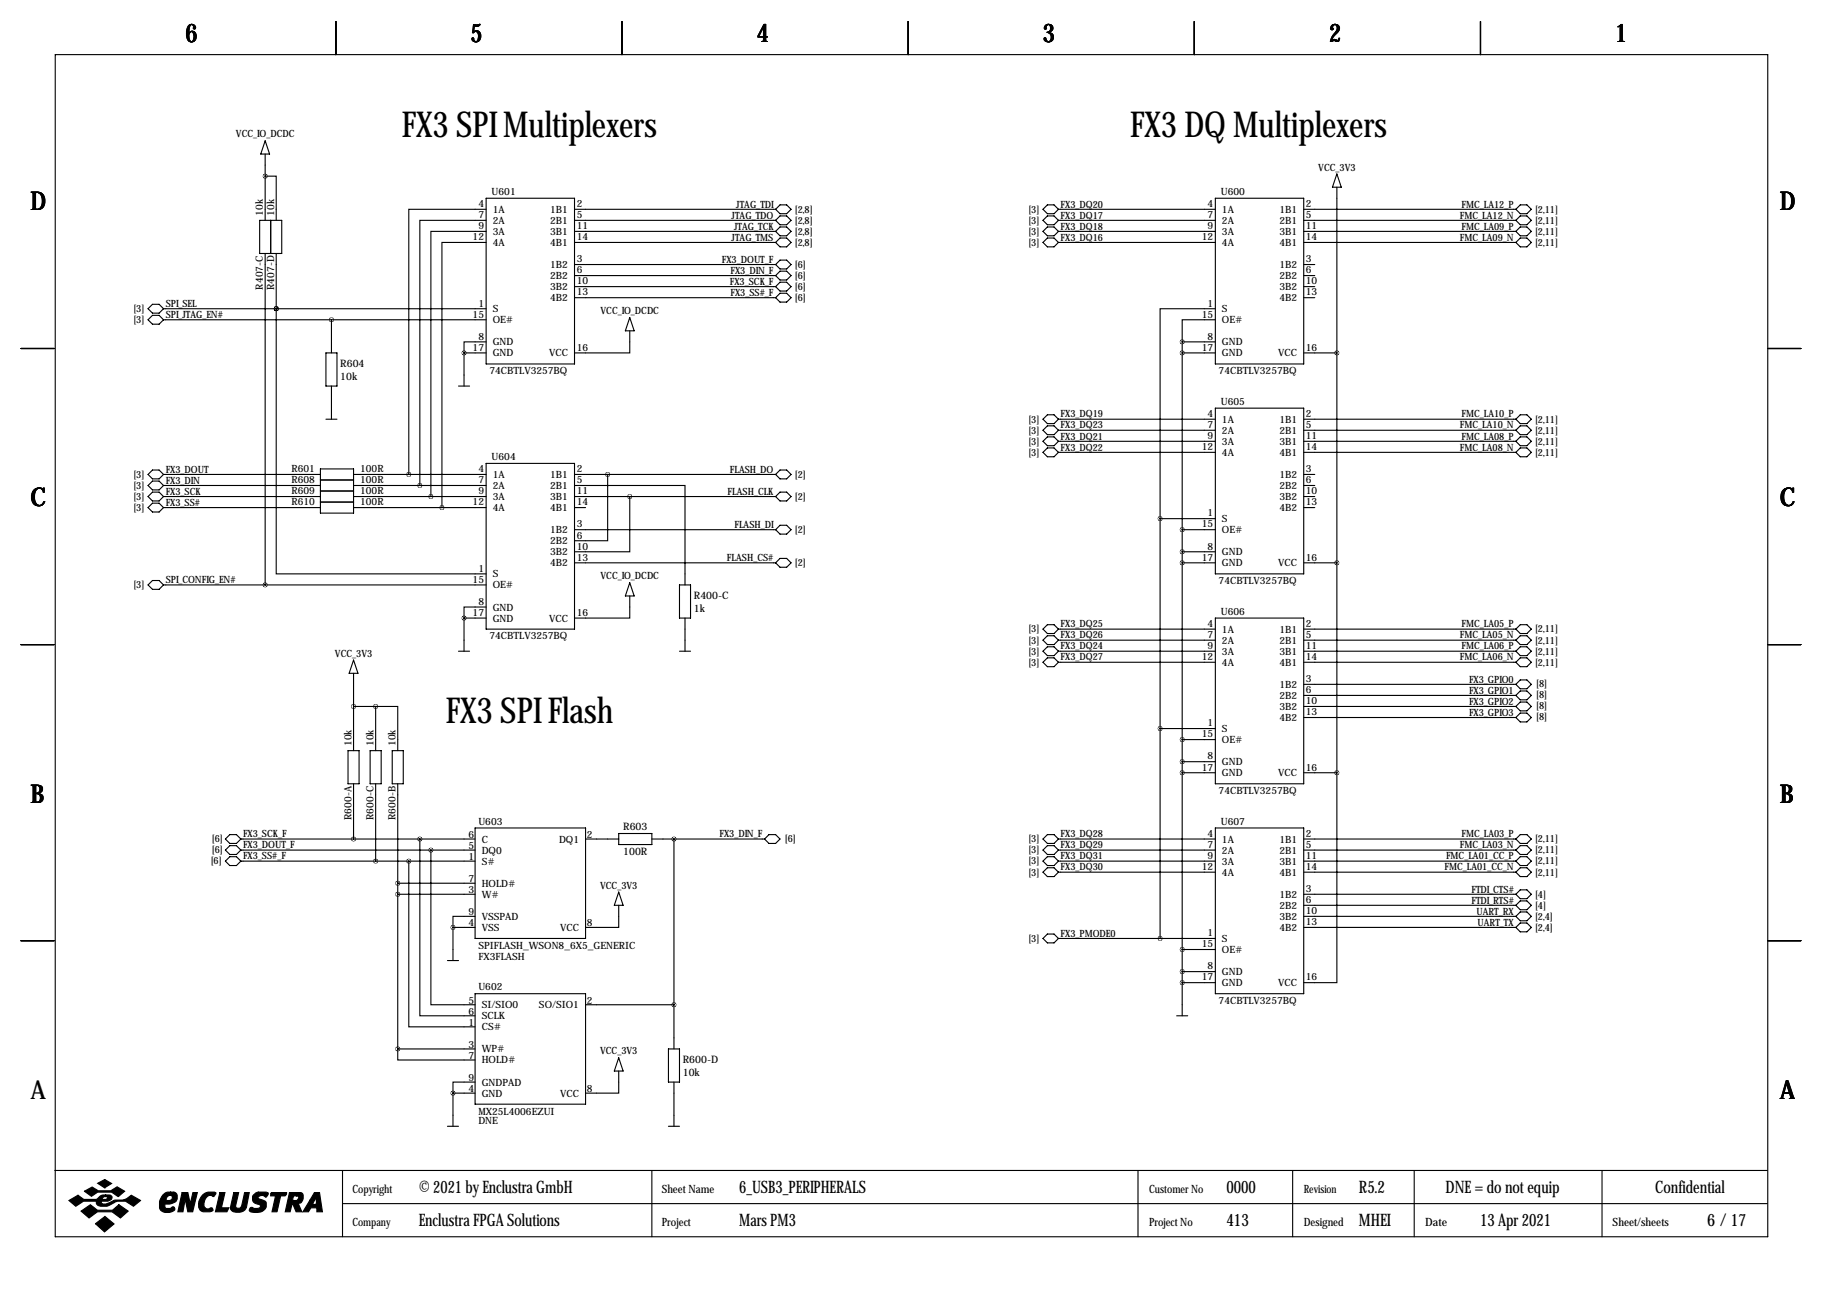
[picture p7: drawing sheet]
<svg xmlns="http://www.w3.org/2000/svg" width="419mm" height="297mm" viewBox="0 0 419 297" stroke-linecap="round" stroke-linejoin="round" font-family="sans-serif">
<g fill="none" stroke="#000" stroke-width=".25">
<path d="M12.7 12.6h393.7v271.7h-393.7zM77.2 4.9v7.7M143 4.9v7.7M208.8 4.9v7.7M274.6 4.9v7.7M340.4 4.9v7.7M61 35.4v15.3M61 32.4l1 3h-2.1zM307.3 40l1.1 3h-2.1zM59.7 50.7h5.1v7.6h-5.1zM61 40.5h2.5v10.2M61 58.3v76.2"/>
<path d="M62.2 50.7v7.6M63.5 58.3v12.7M111.8 55.7h-10.2v61M111.8 53.2h-12.7v61M111.8 50.7h-15.3v60.9M111.8 48.1h-17.8v61M111.8 45.6h20.3v38.1h-20.3zM132.1 48.1h46.2M132.1 50.7h46.2M132.1 53.2h46.2M132.1 55.7h46.2M179.3 47.1h1.5l1.1 1-1.1 1h-1.5l-1-1z"/>
<path d="M179.3 49.6h1.5l1.1 1.1-1.1 1h-1.5l-1-1zM179.3 52.2h1.5l1.1 1-1.1 1h-1.5l-1-1zM179.3 54.7h1.5l1.1 1-1.1 1.1h-1.5l-1-1.1zM179.3 59.8h1.5l1.1 1-1.1 1h-1.5l-1-1zM239.8 48.1l1-1h1.5l1 1-1 1h-1.5zM239.8 50.7l1-1.1h1.5l1 1.1-1 1h-1.5zM239.8 53.2l1-1h1.5l1 1-1 1h-1.5zM239.8 55.7l1-1h1.5l1 1-1 1.1h-1.5zM243.3 48.1h36.1M243.3 50.7h36.1M243.3 53.2h36.1M243.3 55.7h36.1"/>
<path d="M279.4 45.6h20.3v38.1h-20.3zM299.7 48.1h48.8M299.7 50.7h48.8M299.7 53.2h48.8M299.7 55.7h48.8M307.3 43v134.7M349.5 47.1h1.5l1 1-1 1h-1.5l-1-1zM349.5 49.6h1.5l1 1.1-1 1h-1.5l-1-1zM349.5 52.2h1.5l1 1-1 1h-1.5l-1-1zM349.5 54.7h1.5l1 1-1 1.1h-1.5l-1-1.1zM35.1 70h1.5l1 1-1 1h-1.5l-1.1-1zM35.1 72.5h1.5l1 1-1 1h-1.5l-1.1-1z"/>
<path d="M37.6 71h74.2M37.6 73.5h74.2M63.5 71v60.9h48.3M63.5 71h.1M76.2 73.5v7.6M111.8 78.6h-5.1v2.5M132.1 60.8h46.2M132.1 63.4h46.2M132.1 65.9h46.2M132.1 68.4h46.2M144.8 76.1v5h-12.7M144.8 73l1 3.1h-2z"/>
<path d="M179.3 62.3h1.5l1.1 1.1-1.1 1h-1.5l-1-1zM179.3 64.9h1.5l1.1 1-1.1 1h-1.5l-1-1zM179.3 67.4h1.5l1.1 1-1.1 1.1h-1.5l-1-1.1zM271.8 78.6h7.6M271.8 78.6v154.9M279.4 73.5h-7.6v5.1M279.4 71h-12.7v48.2M299.7 60.8h2.6M299.7 63.4h2.6M299.7 65.9h2.6M299.7 68.4h2.6M4.8 80.1h7.6"/>
<path d="M74.9 81.1h2.6v7.7h-2.6zM74.9 96.4h2.6M76.2 88.8v7.6M105.4 88.8h2.5M106.7 81.1h5.1M106.7 81.1v7.7M239.8 96.4l1-1h1.5l1 1-1 1h-1.5zM239.8 98.9l1-1h1.5l1 1-1 1h-1.5zM243.3 96.4h36.1M243.3 98.9h36.1M271.8 81.1h7.6M279.4 93.8h20.3v38.1h-20.3z"/>
<path d="M299.7 81.1h7.6M299.7 96.4h48.8M299.7 98.9h48.8M349.5 95.4h1.5l1 1-1 1h-1.5l-1-1zM349.5 97.9h1.5l1 1-1 1h-1.5l-1-1zM406.4 80.1h7.6M35.1 108.1h1.5l1 1-1 1h-1.5l-1.1-1zM35.1 113.1h1.5l1 1.1-1 1h-1.5l-1.1-1zM35.1 110.6h1.5l1 1-1 1h-1.5l-1.1-1zM35.1 115.7h1.5l1 1-1 1h-1.5l-1.1-1zM37.6 109.1h36.1M37.6 111.6h36.1"/>
<path d="M37.6 114.2h36.1M37.6 116.7h36.1M73.7 107.8h7.6v10.2h-7.6zM73.7 110.3h7.6M73.7 112.9h7.6M73.7 115.4h7.6M81.3 109.1h30.5M81.3 111.6h30.5M81.3 114.2h30.5M81.3 116.7h30.5M111.8 106.5h20.3v38.1h-20.3zM132.1 111.6h25.4v22.9"/>
<path d="M132.1 109.1h46.2M132.1 114.2h46.2M132.1 116.7h2.5M139.7 109.1v15.2h-7.6M144.8 114.2v12.7h-12.7M179.3 108.1h1.5l1.1 1-1.1 1h-1.5l-1-1zM179.3 113.1h1.5l1.1 1.1-1.1 1h-1.5l-1-1zM239.8 101.5l1-1.1h1.5l1 1.1-1 1h-1.5zM239.8 104l1-1h1.5l1 1-1 1h-1.5zM243.3 101.5h36.1M243.3 104h36.1M266.7 119.2h12.7"/>
<path d="M266.7 119.2v96.6M299.7 109.1h2.6M299.7 111.6h2.6M299.7 114.2h2.6M299.7 116.7h2.6M299.7 101.5h48.8M299.7 104h48.8M349.5 100.4h1.5l1 1.1-1 1h-1.5l-1-1zM349.5 103h1.5l1 1-1 1h-1.5l-1-1zM35.1 133.5h1.5l1 1-1 1h-1.5l-1.1-1zM37.6 134.5h74.2M111.8 139.6h-5.1v2.5"/>
<path d="M132.1 121.8h46.2M132.1 129.4h46.2M144.8 137v5.1h-12.7M144.8 134l1 3h-2zM156.2 134.5h2.5v7.6h-2.5zM178.3 129.4l1-1h1.5l1.1 1-1.1 1h-1.5zM179.3 120.8h1.5l1.1 1-1.1 1h-1.5l-1-1zM271.8 121.8h7.6M271.8 126.9h7.6M271.8 129.4h7.6M299.7 129.4h7.6M4.8 148.2h7.6"/>
<path d="M81.3 154.8v17.8M81.3 151.8l1 3h-2zM105.4 149.7h2.5M106.7 142.1h5.1M106.7 142.1v7.6M156.2 149.7h2.5M157.5 142.1v7.6M239.8 147.2l1-1h1.5l1 1-1 1h-1.5zM239.8 144.6l1-1h1.5l1 1-1 1.1h-1.5zM239.8 149.7l1-1h1.5l1 1-1 1h-1.5zM239.8 152.3l1-1.1h1.5l1 1.1-1 1h-1.5zM243.3 144.6h36.1"/>
<path d="M243.3 147.2h36.1M243.3 149.7h36.1M243.3 152.3h36.1M279.4 142.1h20.3v38.1h-20.3zM299.7 144.6h48.8M299.7 157.3h48.8M299.7 147.2h48.8M299.7 159.9h48.8M299.7 149.7h48.8M299.7 152.3h48.8M349.5 146.2h1.5l1 1-1 1h-1.5l-1-1zM349.5 143.6h1.5l1 1-1 1.1h-1.5l-1-1.1z"/>
<path d="M349.5 148.7h1.5l1 1-1 1h-1.5l-1-1zM349.5 151.2h1.5l1 1.1-1 1h-1.5l-1-1zM349.5 156.3h1.5l1 1-1 1.1h-1.5l-1-1.1zM349.5 158.9h1.5l1 1-1 1h-1.5l-1-1zM406.4 148.2h7.6M80 172.6h2.5v7.6h-2.5zM81.3 162.4h5.1M85.1 172.6h2.5v7.6h-2.5zM86.4 162.4h5v10.2M86.4 162.4v10.2M90.2 172.6h2.5v7.6h-2.5zM266.7 167.5h12.7"/>
<path d="M271.8 175.1h7.6M271.8 170h7.6M271.8 177.7h7.6M299.7 162.4h48.8M299.7 165h48.8M299.7 177.7h7.6M307.3 177.7v48.2h-7.6M349.5 161.4h1.5l1 1-1 1h-1.5l-1-1zM349.5 163.9h1.5l1 1.1-1 1h-1.5l-1-1zM51.8 192.9l1-1h1.6l1 1-1 1h-1.6zM52.8 194.4h1.6l1 1-1 1.1h-1.6l-1-1.1zM52.8 197h1.6l1 1-1 1h-1.6l-1-1z"/>
<path d="M55.4 192.9h53.8M55.4 195.4h53.8M55.4 198h53.8M81.3 180.2v12.7M86.4 180.2v17.8M91.4 180.2v61M94 198v38.1h15.2M96.5 192.9v40.6h12.7M99.1 195.4v35.6h10.1M109.2 190.4h25.4v25.4h-25.4zM134.6 192.9h7.6M142.2 191.6h7.7v2.6h-7.7z"/>
<path d="M149.9 192.9h25.9M154.9 192.9v48.3M175.8 192.9l1-1h1.5l1 1-1 1h-1.5zM239.8 192.9l1-1h1.5l1 1-1 1h-1.5zM239.8 195.4l1-1h1.5l1 1-1 1.1h-1.5zM239.8 198l1-1h1.5l1 1-1 1h-1.5zM240.8 199.5h1.5l1 1-1 1h-1.5l-1-1zM243.3 192.9h36.1M243.3 195.4h36.1M243.3 198h36.1M279.4 190.4h20.3v38.1h-20.3zM299.7 192.9h48.8"/>
<path d="M299.7 195.4h48.8M299.7 198h48.8M349.5 191.9h1.5l1 1-1 1h-1.5l-1-1zM349.5 194.4h1.5l1 1-1 1.1h-1.5l-1-1.1zM349.5 197h1.5l1 1-1 1h-1.5l-1-1zM349.5 199.5h1.5l1 1-1 1h-1.5l-1-1zM4.8 216.3h7.6M91.4 205.6h17.8M91.4 203.1h17.8M104.1 213.2h5.1M104.1 213.2v7.6M109.2 210.7h-5.1v2.5"/>
<path d="M142.2 208.1v5.1h-7.6M142.2 205.1l1.1 3h-2.1zM239.8 215.8l1-1.1h1.5l1 1.1-1 1h-1.5zM243.3 215.8h36.1M243.3 200.5h36.1M271.8 218.3h7.6M299.7 205.6h48.8M299.7 208.1h48.8M299.7 210.7h48.8M299.7 200.5h48.8M299.7 213.2h48.8M349.5 204.6h1.5l1 1-1 1h-1.5l-1-1z"/>
<path d="M349.5 207.1h1.5l1 1-1 1.1h-1.5l-1-1.1zM349.5 209.7h1.5l1 1-1 1h-1.5l-1-1zM349.5 212.2h1.5l1 1-1 1h-1.5l-1-1zM406.4 216.3h7.6M102.9 220.8h2.5M109.2 228.5h25.4v25.4h-25.4zM134.6 231h20.3M270.5 233.5h2.5M271.8 223.4h7.6M271.8 225.9h7.6M91.4 241.2v2.5h17.8M91.4 241.2h17.8"/>
<path d="M102.9 258.9h2.5M104.1 251.3h5.1M104.1 251.3v7.6M109.2 248.8h-5.1v2.5M142.2 246.2v5.1h-7.6M142.2 243.2l1.1 3h-2.1zM153.7 241.2h2.5v7.6h-2.5zM153.7 258.9h2.5M154.9 248.8v10.1M12.6 269.1h393.7M78.7 269.1v15.2M78.7 276.7h327.6"/>
<path d="M149.9 269.1v15.2M261.6 269.1v15.2M297.2 269.1v15.2M325.1 269.1v15.2M368.3 269.1v15.2"/>
</g>
<g fill="#000" stroke="#000" stroke-width=".25">
<path d="M15.8 276l2.1-1.2 1.4 1h2.8l.3-.2a1.77 1.77 0 0 1 1.9-.9v.4l-.6 .2-.2 .5h.9l.3-.6-.4-.1v-.4h.9a.59 .59 0 0 1 .6 .7l-.2 .4-.8 .4h-1.4l-.1 .1 .1 .4a3.2 3.2 0 0 0 2.7-.7l.3-.1a4 4 0 0 0 3.8-1.1l2.1 1.2-1.6 1.3a4 4 0 0 0-5.5-.2 2.66 2.66 0 0 1-2.9-.2l-.1-.7h-3l-1.8 1.1zM19.4 273.9l1.8-1 1.4 .9h2.9l1.4-.9 1.8 1-1.5 1.2-1.5-1h-3.2l-1.5 .9zM22.5 272l1.6-.8 1.6 .9-1.6 1zM18.6 278.4l2.2-1.4 1.6 1.2h3.5l1.4-1.2 2.2 1.4-1.8 1.6-1.9-1.4h-3.4l-1.9 1.4zM37.4 274.7a1.75 1.75 0 0 1 1.8-.6v.7a.82 .82 0 0 0-.8 1.2h.6a.6 .6 0 0 0 .6-.5 .6 .6 0 0 0-.4-.7v-.7h.8l.5 .3a1.61 1.61 0 0 1 0 1.7 1.61 1.61 0 0 1-1.5 .7h-1v.9l.2 .1h.9l.7-.4 .4 .4a1.06 1.06 0 0 1-1.3 1 1.82 1.82 0 0 1-2.2-1.1 3.5 3.5 0 0 1 .7-3zM41.9 274.2h1.3l.5 2.6 .6-2.6h1.1l-1.1 4.4h-1.1l-.6-2.9-.5 2.9h-1.2zM46.7 274.6a2.78 2.78 0 0 1 2.9-.4l-.4 .9a1.32 1.32 0 0 0-2.1 .8l-.2 .8a.98 .98 0 0 0 1.1 1.2 .55 .55 0 0 1 .6-.2 .55 .55 0 0 1 .4 .6l-.7 .3-1.8-.1a1.79 1.79 0 0 1-.8-2.3zM50.5 274.2h1.2l-.8 3.5h1.7l-.4 .9h-2.7zM53.7 274.2h1.2l-.7 3.1a.73 .73 0 0 0 .7 .5 .73 .73 0 0 0 .7-.6l.6-3h1.1l-.7 3.4a2.28 2.28 0 0 1-3.6 .4v-.4zM58.3 274.7l.8-.6h2.1l.5 .2v.2l-.6 .7a.96 .96 0 0 0-1-.4 .96 .96 0 0 0-.8 .6l1.7 .8a1.71 1.71 0 0 1-.1 1.8 1.71 1.71 0 0 1-1.7 .8l-1.4-.2a.51 .51 0 0 1-.4-.7 .51 .51 0 0 1 .8-.2l1 .1a.52 .52 0 0 0 .6-.2 .52 .52 0 0 0-.2-.7 1.39 1.39 0 0 1-1.4-.6 1.39 1.39 0 0 1 .1-1.6zM62.2 274.4l.2-.2h3.5l-.1 .4-.3 .3h-1l-.8 3.7h-1.2l.8-3.7h-1.1zM66.5 274.2h1.7v.7h-.7l-.2 1.1h.9l.3-.3a.44 .44 0 0 0 .1-.5 .44 .44 0 0 0-.4-.3v-.7h1l.3 .2 .2 .3v.9a1.03 1.03 0 0 1-1.2 1l.9 2h-1.3l-.8-1.8h-.1l-.5 1.8h-1.1z"/>
<path d="M72.3 274.2h1.2l.6 4.4h-1.3v-.9h-1.3l-.6 .9h-1.3l1.7-2.7h1l-.4 .8 .2 .2h.4l.2-.2v-1.5l-.4 .7h-1zM21.9 281.3l2.2-1.6 2.1 1.7-2.2 1.8z"/>
</g>
<path d="M104.1 213.2a.05 .05 0 0 0 .1 0 .05 .05 0 0 0-.1 0zM144.7 114.2a.05 .05 0 0 0 .1 0 .05 .05 0 0 0-.1 0zM104.1 251.3a.05 .05 0 0 0 .1 0 .05 .05 0 0 0-.1 0zM91.4 203.1a.05 .05 0 0 0 .1 0 .05 .05 0 0 0-.1 0zM99 195.4a.05 .05 0 0 0 .1 0 .05 .05 0 0 0-.1 0zM96.5 192.9a.05 .05 0 0 0 .1 0 .05 .05 0 0 0-.1 0zM93.9 198a.05 .05 0 0 0 .1 0 .05 .05 0 0 0-.1 0zM106.6 81.1a.05 .05 0 0 0 .1 0 .05 .05 0 0 0-.1 0zM91.4 241.2a.05 .05 0 0 0 .1 0 .05 .05 0 0 0-.1 0zM91.4 205.6a.05 .05 0 0 0 .1 0 .05 .05 0 0 0-.1 0zM99 114.2a.05 .05 0 0 0 .1 0 .05 .05 0 0 0-.1 0zM96.5 111.6a.05 .05 0 0 0 .1 0 .05 .05 0 0 0-.1 0zM93.9 109.1a.05 .05 0 0 0 .1 0 .05 .05 0 0 0-.1 0zM60.9 134.5a.05 .05 0 0 0 .1 0 .05 .05 0 0 0-.1 0zM271.7 81.1a.05 .05 0 0 0 .1 0 .05 .05 0 0 0-.1 0zM271.7 126.9a.05 .05 0 0 0 .1 0 .05 .05 0 0 0-.1 0zM271.7 129.4a.05 .05 0 0 0 .1 0 .05 .05 0 0 0-.1 0zM271.7 175.1a.05 .05 0 0 0 .1 0 .05 .05 0 0 0-.1 0zM271.7 177.7a.05 .05 0 0 0 .1 0 .05 .05 0 0 0-.1 0zM271.7 223.4a.05 .05 0 0 0 .1 0 .05 .05 0 0 0-.1 0zM271.7 225.9a.05 .05 0 0 0 .1 0 .05 .05 0 0 0-.1 0zM307.3 177.7a.05 .05 0 0 0 .1 0 .05 .05 0 0 0-.1 0zM307.3 129.4a.05 .05 0 0 0 .1 0 .05 .05 0 0 0-.1 0zM307.3 81.1a.05 .05 0 0 0 .1 0 .05 .05 0 0 0-.1 0zM271.7 78.6a.05 .05 0 0 0 .1 0 .05 .05 0 0 0-.1 0zM271.7 218.3a.05 .05 0 0 0 .1 0 .05 .05 0 0 0-.1 0zM271.7 170a.05 .05 0 0 0 .1 0 .05 .05 0 0 0-.1 0zM271.7 121.8a.05 .05 0 0 0 .1 0 .05 .05 0 0 0-.1 0zM154.9 231a.05 .05 0 0 0 .1 0 .05 .05 0 0 0-.1 0zM86.3 162.4a.05 .05 0 0 0 .1 0 .05 .05 0 0 0-.1 0zM86.3 198a.05 .05 0 0 0 .1 0 .05 .05 0 0 0-.1 0zM81.2 192.9a.05 .05 0 0 0 .1 0 .05 .05 0 0 0-.1 0zM81.2 162.4a.05 .05 0 0 0 .1 0 .05 .05 0 0 0-.1 0zM106.6 142.1a.05 .05 0 0 0 .1 0 .05 .05 0 0 0-.1 0zM60.9 40.5a.05 .05 0 0 0 .1 0 .05 .05 0 0 0-.1 0zM154.9 192.9a.05 .05 0 0 0 .1 0 .05 .05 0 0 0-.1 0z" fill="#000" stroke="#000" stroke-width="1"/>
<g font-size="8.2">
<text x="92.4" y="31.6">FX3 SPI Multiplexers</text>
<text x="259.8" y="31.6">FX3 DQ Multiplexers</text>
<text x="102.5" y="166.2">FX3 SPI Flash</text>
</g>
<g font-size="5.9">
<text x="42.7" y="9.8">6</text>
<text x="108.2" y="9.8">5</text>
<text x="174" y="9.8">4</text>
<text x="239.8" y="9.8">3</text>
<text x="305.6" y="9.8">2</text>
<text x="371.3" y="9.8">1</text>
<text x="7" y="48.4">D</text>
<text x="409.2" y="48.4">D</text>
<text x="7" y="116.4">C</text>
<text x="409.2" y="116.4">C</text>
<text x="7" y="184.5">B</text>
<text x="409.2" y="184.5">B</text>
<text x="7" y="252.6">A</text>
<text x="409.2" y="252.6">A</text>
</g>
<g font-size="4">
<text x="96.3" y="274.2">© 2021 by Enclustra GmbH</text>
<text x="169.9" y="274.2">6_USB3_PERIPHERALS</text>
<text x="281.9" y="274.2">0000</text>
<text x="312.4" y="274.2">R5.2</text>
<text x="332.3" y="274.2">DNE = do not equip</text>
<text x="380.5" y="274.2">Confidential</text>
<text x="96.3" y="281.8">Enclustra FPGA Solutions</text>
<text x="169.9" y="281.8">Mars PM3</text>
<text x="281.9" y="281.8">413</text>
<text x="312.4" y="281.8">MHEI</text>
<text x="340.3" y="281.8">13 Apr 2021</text>
<text x="392.5" y="281.8">6 / 17</text>
</g>
<g font-size="2.6">
<text x="81" y="274.2">Copyright</text>
<text x="152.1" y="274.2">Sheet Name</text>
<text x="264.2" y="274.2">Customer No</text>
<text x="299.7" y="274.2">Revision</text>
<text x="81" y="281.8">Company</text>
<text x="152.1" y="281.8">Project</text>
<text x="264.2" y="281.8">Project No</text>
<text x="299.7" y="281.8">Designed</text>
<text x="327.7" y="281.8">Date</text>
<text x="370.7" y="281.8">Sheet/sheets</text>
</g>
<g font-size="2.4">
<text x="78.2" y="84.4">R604</text>
<text x="78.2" y="87.4">10k</text>
<text x="159.5" y="137.8">R400-C</text>
<text x="159.5" y="140.7">1k</text>
<text x="143.3" y="190.9">R603</text>
<text x="143.3" y="196.6">100R</text>
<text x="157" y="244.5">R600-D</text>
<text x="157" y="247.4">10k</text>
</g>
<g font-size="2.3">
<text x="54.3" y="31.6">VCC_IO_DCDC</text>
<text x="303.1" y="39.2">VCC_3V3</text>
<text x="110" y="47.6">4</text>
<text x="113" y="44.8">U601</text>
<text x="132.6" y="47.6">2</text>
<text x="169.3" y="47.7">JTAG_TDI</text>
<text x="243.8" y="47.7">FX3_DQ20</text>
<text x="277.6" y="47.6">4</text>
<text x="280.7" y="44.8">U600</text>
<text x="300.2" y="47.6">2</text>
<text x="336" y="47.7">FMC_LA12_P</text>
<text x="60.5" y="49.6" transform="rotate(-90 60.5 49.6)">10k</text>
<text x="63" y="49.6" transform="rotate(-90 63 49.6)">10k</text>
<text x="110" y="50.2">7</text>
<text x="110" y="52.7">9</text>
<text x="113.3" y="48.9">1A</text>
<text x="113.3" y="51.5">2A</text>
<text x="126.5" y="48.9">1B1</text>
<text x="126.5" y="51.5">2B1</text>
<text x="132.6" y="50.2">5</text>
<text x="132.6" y="52.7">11</text>
<text x="168.2" y="50.3">JTAG_TDO</text>
<text x="168.8" y="52.8">JTAG_TCK</text>
<text x="182.7" y="48.9">[2,8]</text>
<text x="182.7" y="51.4">[2,8]</text>
<text x="182.7" y="54">[2,8]</text>
<text x="236.4" y="51.4">[3]</text>
<text x="236.4" y="48.9">[3]</text>
<text x="236.4" y="54">[3]</text>
<text x="243.8" y="50.3">FX3_DQ17</text>
<text x="243.8" y="52.8">FX3_DQ18</text>
<text x="277.6" y="50.2">7</text>
<text x="277.6" y="52.7">9</text>
<text x="280.9" y="48.9">1A</text>
<text x="280.9" y="51.5">2A</text>
<text x="294.1" y="48.9">1B1</text>
<text x="294.1" y="51.5">2B1</text>
<text x="300.2" y="50.2">5</text>
<text x="300.2" y="52.7">11</text>
<text x="335.6" y="50.3">FMC_LA12_N</text>
<text x="336" y="52.8">FMC_LA09_P</text>
<text x="352.9" y="48.9">[2,11]</text>
<text x="352.9" y="51.4">[2,11]</text>
<text x="352.9" y="54">[2,11]</text>
<text x="108.7" y="55.2">12</text>
<text x="113.3" y="54">3A</text>
<text x="113.3" y="56.5">4A</text>
<text x="126.5" y="54">3B1</text>
<text x="126.5" y="56.5">4B1</text>
<text x="132.6" y="55.2">14</text>
<text x="168.2" y="55.3">JTAG_TMS</text>
<text x="182.7" y="56.5">[2,8]</text>
<text x="236.4" y="56.5">[3]</text>
<text x="243.8" y="55.3">FX3_DQ16</text>
<text x="276.3" y="55.2">12</text>
<text x="280.9" y="54">3A</text>
<text x="280.9" y="56.5">4A</text>
<text x="294.1" y="54">3B1</text>
<text x="294.1" y="56.5">4B1</text>
<text x="300.2" y="55.2">14</text>
<text x="335.6" y="55.3">FMC_LA09_N</text>
<text x="352.9" y="56.5">[2,11]</text>
<text x="126.5" y="61.6">1B2</text>
<text x="126.5" y="64.2">2B2</text>
<text x="132.6" y="60.3">3</text>
<text x="132.6" y="62.9">6</text>
<text x="132.6" y="65.4">10</text>
<text x="166" y="60.4">FX3_DOUT_F</text>
<text x="167.8" y="65.5">FX3_SCK_F</text>
<text x="167.9" y="63">FX3_DIN_F</text>
<text x="182.7" y="61.6">[6]</text>
<text x="182.7" y="64.1">[6]</text>
<text x="294.1" y="61.6">1B2</text>
<text x="294.1" y="64.2">2B2</text>
<text x="300.2" y="60.3">3</text>
<text x="300.2" y="62.9">6</text>
<text x="300.2" y="65.4">10</text>
<text x="30.7" y="71.7">[3]</text>
<text x="38.1" y="70.6">SPI_SEL</text>
<text x="60.5" y="66.6" transform="rotate(-90 60.5 66.6)">R407-C</text>
<text x="63" y="66.7" transform="rotate(-90 63 66.7)">R407-D</text>
<text x="110" y="70.5">1</text>
<text x="113.3" y="71.8">S</text>
<text x="126.5" y="66.7">3B2</text>
<text x="126.5" y="69.2">4B2</text>
<text x="132.6" y="67.9">13</text>
<text x="167.9" y="68">FX3_SS#_F</text>
<text x="182.7" y="66.7">[6]</text>
<text x="182.7" y="69.2">[6]</text>
<text x="277.6" y="70.5">1</text>
<text x="280.9" y="71.8">S</text>
<text x="294.1" y="66.7">3B2</text>
<text x="294.1" y="69.2">4B2</text>
<text x="300.2" y="67.9">13</text>
<text x="30.7" y="74.3">[3]</text>
<text x="38.1" y="73.1">SPI_JTAG_EN#</text>
<text x="108.7" y="73">15</text>
<text x="113.3" y="74.3">OE#</text>
<text x="138.1" y="72.2">VCC_IO_DCDC</text>
<text x="276.3" y="73">15</text>
<text x="280.9" y="74.3">OE#</text>
<text x="108.7" y="80.6">17</text>
<text x="110" y="78.1">8</text>
<text x="113.3" y="79.4">GND</text>
<text x="113.3" y="81.9">GND</text>
<text x="126.2" y="81.9">VCC</text>
<text x="132.6" y="80.6">16</text>
<text x="276.3" y="80.6">17</text>
<text x="277.6" y="78.1">8</text>
<text x="280.9" y="79.4">GND</text>
<text x="280.9" y="81.9">GND</text>
<text x="293.9" y="81.9">VCC</text>
<text x="300.2" y="80.6">16</text>
<text x="112.5" y="86.1">74CBTLV3257BQ</text>
<text x="280.2" y="86.1">74CBTLV3257BQ</text>
<text x="243.8" y="96">FX3_DQ19</text>
<text x="277.6" y="95.9">4</text>
<text x="280.7" y="93.1">U605</text>
<text x="300.2" y="95.9">2</text>
<text x="336" y="96">FMC_LA10_P</text>
<text x="236.4" y="99.7">[3]</text>
<text x="236.4" y="97.1">[3]</text>
<text x="243.8" y="98.5">FX3_DQ23</text>
<text x="243.8" y="101.1">FX3_DQ21</text>
<text x="277.6" y="98.4">7</text>
<text x="277.6" y="101">9</text>
<text x="280.9" y="97.2">1A</text>
<text x="280.9" y="99.7">2A</text>
<text x="294.1" y="97.2">1B1</text>
<text x="294.1" y="99.7">2B1</text>
<text x="300.2" y="98.4">5</text>
<text x="300.2" y="101">11</text>
<text x="335.6" y="98.5">FMC_LA10_N</text>
<text x="336" y="101.1">FMC_LA08_P</text>
<text x="352.9" y="97.1">[2,11]</text>
<text x="352.9" y="99.7">[2,11]</text>
<text x="113" y="105.8">U604</text>
<text x="236.4" y="102.2">[3]</text>
<text x="236.4" y="104.8">[3]</text>
<text x="243.8" y="103.6">FX3_DQ22</text>
<text x="276.3" y="103.5">12</text>
<text x="280.9" y="102.3">3A</text>
<text x="280.9" y="104.8">4A</text>
<text x="294.1" y="102.3">3B1</text>
<text x="294.1" y="104.8">4B1</text>
<text x="300.2" y="103.5">14</text>
<text x="335.6" y="103.6">FMC_LA08_N</text>
<text x="352.9" y="102.2">[2,11]</text>
<text x="352.9" y="104.8">[2,11]</text>
<text x="30.7" y="109.8">[3]</text>
<text x="30.7" y="112.4">[3]</text>
<text x="38.1" y="108.7">FX3_DOUT</text>
<text x="38.1" y="111.2">FX3_DIN</text>
<text x="38.1" y="113.8">FX3_SCK</text>
<text x="67" y="108.6">R601</text>
<text x="67" y="111.1">R608</text>
<text x="67" y="113.7">R609</text>
<text x="82.8" y="108.6">100R</text>
<text x="82.8" y="111.1">100R</text>
<text x="82.8" y="113.7">100R</text>
<text x="110" y="108.6">4</text>
<text x="110" y="111.1">7</text>
<text x="110" y="113.7">9</text>
<text x="113.3" y="109.9">1A</text>
<text x="113.3" y="112.4">2A</text>
<text x="126.5" y="109.9">1B1</text>
<text x="126.5" y="112.4">2B1</text>
<text x="132.6" y="108.6">2</text>
<text x="132.6" y="111.1">5</text>
<text x="132.6" y="113.7">11</text>
<text x="167.3" y="113.8">FLASH_CLK</text>
<text x="167.8" y="108.7">FLASH_DO</text>
<text x="182.7" y="109.8">[2]</text>
<text x="294.1" y="109.9">1B2</text>
<text x="294.1" y="112.4">2B2</text>
<text x="300.2" y="108.6">3</text>
<text x="300.2" y="111.1">6</text>
<text x="300.2" y="113.7">10</text>
<text x="30.7" y="114.9">[3]</text>
<text x="30.7" y="117.5">[3]</text>
<text x="38.1" y="116.3">FX3_SS#</text>
<text x="67" y="116.2">R610</text>
<text x="82.8" y="116.2">100R</text>
<text x="108.7" y="116.2">12</text>
<text x="113.3" y="115">3A</text>
<text x="113.3" y="117.5">4A</text>
<text x="126.5" y="115">3B1</text>
<text x="126.5" y="117.5">4B1</text>
<text x="132.6" y="116.2">14</text>
<text x="182.7" y="114.9">[2]</text>
<text x="277.6" y="118.7">1</text>
<text x="294.1" y="115">3B2</text>
<text x="294.1" y="117.5">4B2</text>
<text x="300.2" y="116.2">13</text>
<text x="126.5" y="122.6">1B2</text>
<text x="126.5" y="125.1">2B2</text>
<text x="132.6" y="121.3">3</text>
<text x="132.6" y="123.8">6</text>
<text x="168.9" y="121.4">FLASH_DI</text>
<text x="182.7" y="122.5">[2]</text>
<text x="276.3" y="121.3">15</text>
<text x="280.9" y="120">S</text>
<text x="280.9" y="122.6">OE#</text>
<text x="110" y="131.4">1</text>
<text x="126.5" y="127.7">3B2</text>
<text x="126.5" y="130.2">4B2</text>
<text x="132.6" y="126.4">10</text>
<text x="132.6" y="128.9">13</text>
<text x="167.1" y="129">FLASH_CS#</text>
<text x="182.7" y="130.2">[2]</text>
<text x="276.3" y="128.9">17</text>
<text x="277.6" y="126.4">8</text>
<text x="280.9" y="127.7">GND</text>
<text x="280.9" y="130.2">GND</text>
<text x="293.9" y="130.2">VCC</text>
<text x="300.2" y="128.9">16</text>
<text x="30.7" y="135.2">[3]</text>
<text x="38.1" y="134.1">SPI_CONFIG_EN#</text>
<text x="108.7" y="134">15</text>
<text x="113.3" y="132.7">S</text>
<text x="113.3" y="135.3">OE#</text>
<text x="138.1" y="133.2">VCC_IO_DCDC</text>
<text x="280.2" y="134.3">74CBTLV3257BQ</text>
<text x="108.7" y="141.6">17</text>
<text x="110" y="139.1">8</text>
<text x="113.3" y="140.4">GND</text>
<text x="113.3" y="142.9">GND</text>
<text x="126.2" y="142.9">VCC</text>
<text x="132.6" y="141.6">16</text>
<text x="280.7" y="141.3">U606</text>
<text x="112.5" y="147">74CBTLV3257BQ</text>
<text x="236.4" y="147.9">[3]</text>
<text x="236.4" y="145.4">[3]</text>
<text x="243.8" y="146.8">FX3_DQ26</text>
<text x="243.8" y="144.2">FX3_DQ25</text>
<text x="243.8" y="149.3">FX3_DQ24</text>
<text x="277.6" y="144.1">4</text>
<text x="277.6" y="146.7">7</text>
<text x="277.6" y="149.2">9</text>
<text x="280.9" y="145.4">1A</text>
<text x="280.9" y="148">2A</text>
<text x="294.1" y="145.4">1B1</text>
<text x="294.1" y="148">2B1</text>
<text x="300.2" y="144.1">2</text>
<text x="300.2" y="146.7">5</text>
<text x="300.2" y="149.2">11</text>
<text x="335.6" y="146.8">FMC_LA05_N</text>
<text x="336" y="144.2">FMC_LA05_P</text>
<text x="336" y="149.3">FMC_LA06_P</text>
<text x="352.9" y="145.4">[2,11]</text>
<text x="352.9" y="147.9">[2,11]</text>
<text x="77" y="151">VCC_3V3</text>
<text x="236.4" y="150.5">[3]</text>
<text x="236.4" y="153">[3]</text>
<text x="243.8" y="151.9">FX3_DQ27</text>
<text x="276.3" y="151.8">12</text>
<text x="280.9" y="150.5">3A</text>
<text x="280.9" y="153.1">4A</text>
<text x="294.1" y="150.5">3B1</text>
<text x="294.1" y="153.1">4B1</text>
<text x="300.2" y="151.8">14</text>
<text x="335.6" y="151.9">FMC_LA06_N</text>
<text x="352.9" y="150.5">[2,11]</text>
<text x="352.9" y="153">[2,11]</text>
<text x="294.1" y="158.1">1B2</text>
<text x="294.1" y="160.7">2B2</text>
<text x="300.2" y="156.8">3</text>
<text x="300.2" y="159.4">6</text>
<text x="300.2" y="161.9">10</text>
<text x="337.7" y="156.9">FX3_GPIO0</text>
<text x="337.7" y="159.5">FX3_GPIO1</text>
<text x="353.2" y="157.9">[8]</text>
<text x="353.2" y="160.4">[8]</text>
<text x="277.6" y="167">1</text>
<text x="294.1" y="163.2">3B2</text>
<text x="294.1" y="165.8">4B2</text>
<text x="300.2" y="164.5">13</text>
<text x="337.7" y="162">FX3_GPIO2</text>
<text x="337.7" y="164.6">FX3_GPIO3</text>
<text x="353.2" y="162.9">[8]</text>
<text x="353.2" y="165.5">[8]</text>
<text x="80.8" y="171.6" transform="rotate(-90 80.8 171.6)">10k</text>
<text x="85.9" y="171.6" transform="rotate(-90 85.9 171.6)">10k</text>
<text x="90.9" y="171.6" transform="rotate(-90 90.9 171.6)">10k</text>
<text x="276.3" y="169.5">15</text>
<text x="280.9" y="168.3">S</text>
<text x="280.9" y="170.8">OE#</text>
<text x="276.3" y="177.2">17</text>
<text x="277.6" y="174.6">8</text>
<text x="280.9" y="175.9">GND</text>
<text x="280.9" y="178.5">GND</text>
<text x="293.9" y="178.5">VCC</text>
<text x="300.2" y="177.2">16</text>
<text x="280.2" y="182.6">74CBTLV3257BQ</text>
<text x="80.8" y="188.5" transform="rotate(-90 80.8 188.5)">R600-A</text>
<text x="85.9" y="188.5" transform="rotate(-90 85.9 188.5)">R600-C</text>
<text x="90.9" y="188.5" transform="rotate(-90 90.9 188.5)">R600-B</text>
<text x="110" y="189.6">U603</text>
<text x="280.7" y="189.6">U607</text>
<text x="48.7" y="193.7">[6]</text>
<text x="48.7" y="196.2">[6]</text>
<text x="55.9" y="192.5">FX3_SCK_F</text>
<text x="55.9" y="195">FX3_DOUT_F</text>
<text x="55.9" y="197.6">FX3_SS#_F</text>
<text x="107.7" y="195.2">5</text>
<text x="107.7" y="192.6">6</text>
<text x="107.7" y="197.7">1</text>
<text x="110.7" y="196.2">DQ0</text>
<text x="110.7" y="193.7">C</text>
<text x="128.5" y="193.7">DQ1</text>
<text x="134.9" y="192.6">2</text>
<text x="165.4" y="192.5">FX3_DIN_F</text>
<text x="180.4" y="193.7">[6]</text>
<text x="236.4" y="193.7">[3]</text>
<text x="236.4" y="196.2">[3]</text>
<text x="243.8" y="192.5">FX3_DQ28</text>
<text x="243.8" y="195">FX3_DQ29</text>
<text x="243.8" y="197.6">FX3_DQ31</text>
<text x="277.6" y="192.4">4</text>
<text x="277.6" y="194.9">7</text>
<text x="277.6" y="197.5">9</text>
<text x="280.9" y="193.7">1A</text>
<text x="280.9" y="196.2">2A</text>
<text x="294.1" y="193.7">1B1</text>
<text x="294.1" y="196.2">2B1</text>
<text x="300.2" y="192.4">2</text>
<text x="300.2" y="194.9">5</text>
<text x="300.2" y="197.5">11</text>
<text x="332.4" y="197.6">FMC_LA01_CC_P</text>
<text x="335.6" y="195">FMC_LA03_N</text>
<text x="336" y="192.5">FMC_LA03_P</text>
<text x="352.9" y="193.7">[2,11]</text>
<text x="352.9" y="196.2">[2,11]</text>
<text x="48.5" y="198.7">[6]</text>
<text x="107.7" y="202.8">7</text>
<text x="110.7" y="198.8">S#</text>
<text x="110.7" y="203.9">HOLD#</text>
<text x="236.4" y="201.3">[3]</text>
<text x="236.4" y="198.7">[3]</text>
<text x="243.8" y="200.1">FX3_DQ30</text>
<text x="276.3" y="200">12</text>
<text x="280.9" y="198.8">3A</text>
<text x="280.9" y="201.3">4A</text>
<text x="294.1" y="198.8">3B1</text>
<text x="294.1" y="201.3">4B1</text>
<text x="300.2" y="200">14</text>
<text x="332.1" y="200.1">FMC_LA01_CC_N</text>
<text x="352.9" y="198.7">[2,11]</text>
<text x="352.9" y="201.3">[2,11]</text>
<text x="107.7" y="205.3">3</text>
<text x="110.7" y="206.4">W#</text>
<text x="138" y="204.3">VCC_3V3</text>
<text x="294.1" y="206.4">1B2</text>
<text x="294.1" y="208.9">2B2</text>
<text x="300.2" y="205.1">3</text>
<text x="300.2" y="207.6">6</text>
<text x="338.3" y="205.2">FTDI_CTS#</text>
<text x="338.3" y="207.7">FTDI_RTS#</text>
<text x="352.9" y="206.4">[4]</text>
<text x="352.9" y="208.9">[4]</text>
<text x="107.7" y="210.4">9</text>
<text x="107.7" y="213">4</text>
<text x="110.7" y="211.5">VSSPAD</text>
<text x="110.7" y="214">VSS</text>
<text x="128.8" y="214">VCC</text>
<text x="134.9" y="213">8</text>
<text x="243.8" y="215.4">FX3_PMODE0</text>
<text x="277.6" y="215.3">1</text>
<text x="294.1" y="211.5">3B2</text>
<text x="294.1" y="214">4B2</text>
<text x="300.2" y="210.2">10</text>
<text x="300.2" y="212.7">13</text>
<text x="339.4" y="210.3">UART_RX</text>
<text x="339.7" y="212.8">UART_TX</text>
<text x="352.9" y="211.4">[2,4]</text>
<text x="352.9" y="214">[2,4]</text>
<text x="110" y="218.1">SPIFLASH_WSON8_6X5_GENERIC</text>
<text x="110" y="220.7">FX3FLASH</text>
<text x="236.4" y="216.5">[3]</text>
<text x="276.3" y="217.8">15</text>
<text x="280.9" y="216.6">S</text>
<text x="280.9" y="219.1">OE#</text>
<text x="110" y="227.7">U602</text>
<text x="276.3" y="225.4">17</text>
<text x="277.6" y="222.9">8</text>
<text x="280.9" y="224.2">GND</text>
<text x="280.9" y="226.7">GND</text>
<text x="293.9" y="226.7">VCC</text>
<text x="300.2" y="225.4">16</text>
<text x="107.7" y="230.7">5</text>
<text x="107.7" y="233.3">6</text>
<text x="110.7" y="231.8">SI/SIO0</text>
<text x="123.9" y="231.8">SO/SIO1</text>
<text x="134.9" y="230.7">2</text>
<text x="280.2" y="230.8">74CBTLV3257BQ</text>
<text x="107.7" y="235.8">1</text>
<text x="110.7" y="236.9">CS#</text>
<text x="110.7" y="234.3">SCLK</text>
<text x="107.7" y="240.9">3</text>
<text x="107.7" y="243.4">7</text>
<text x="110.7" y="242">WP#</text>
<text x="110.7" y="244.5">HOLD#</text>
<text x="138" y="242.4">VCC_3V3</text>
<text x="107.7" y="251.1">4</text>
<text x="107.7" y="248.5">9</text>
<text x="110.7" y="249.6">GNDPAD</text>
<text x="134.9" y="251.1">8</text>
<text x="110" y="256.2">MX25L4006EZUI</text>
<text x="110.7" y="252.1">GND</text>
<text x="128.8" y="252.1">VCC</text>
<text x="110" y="258.5">DNE</text>
</g>
</svg>
